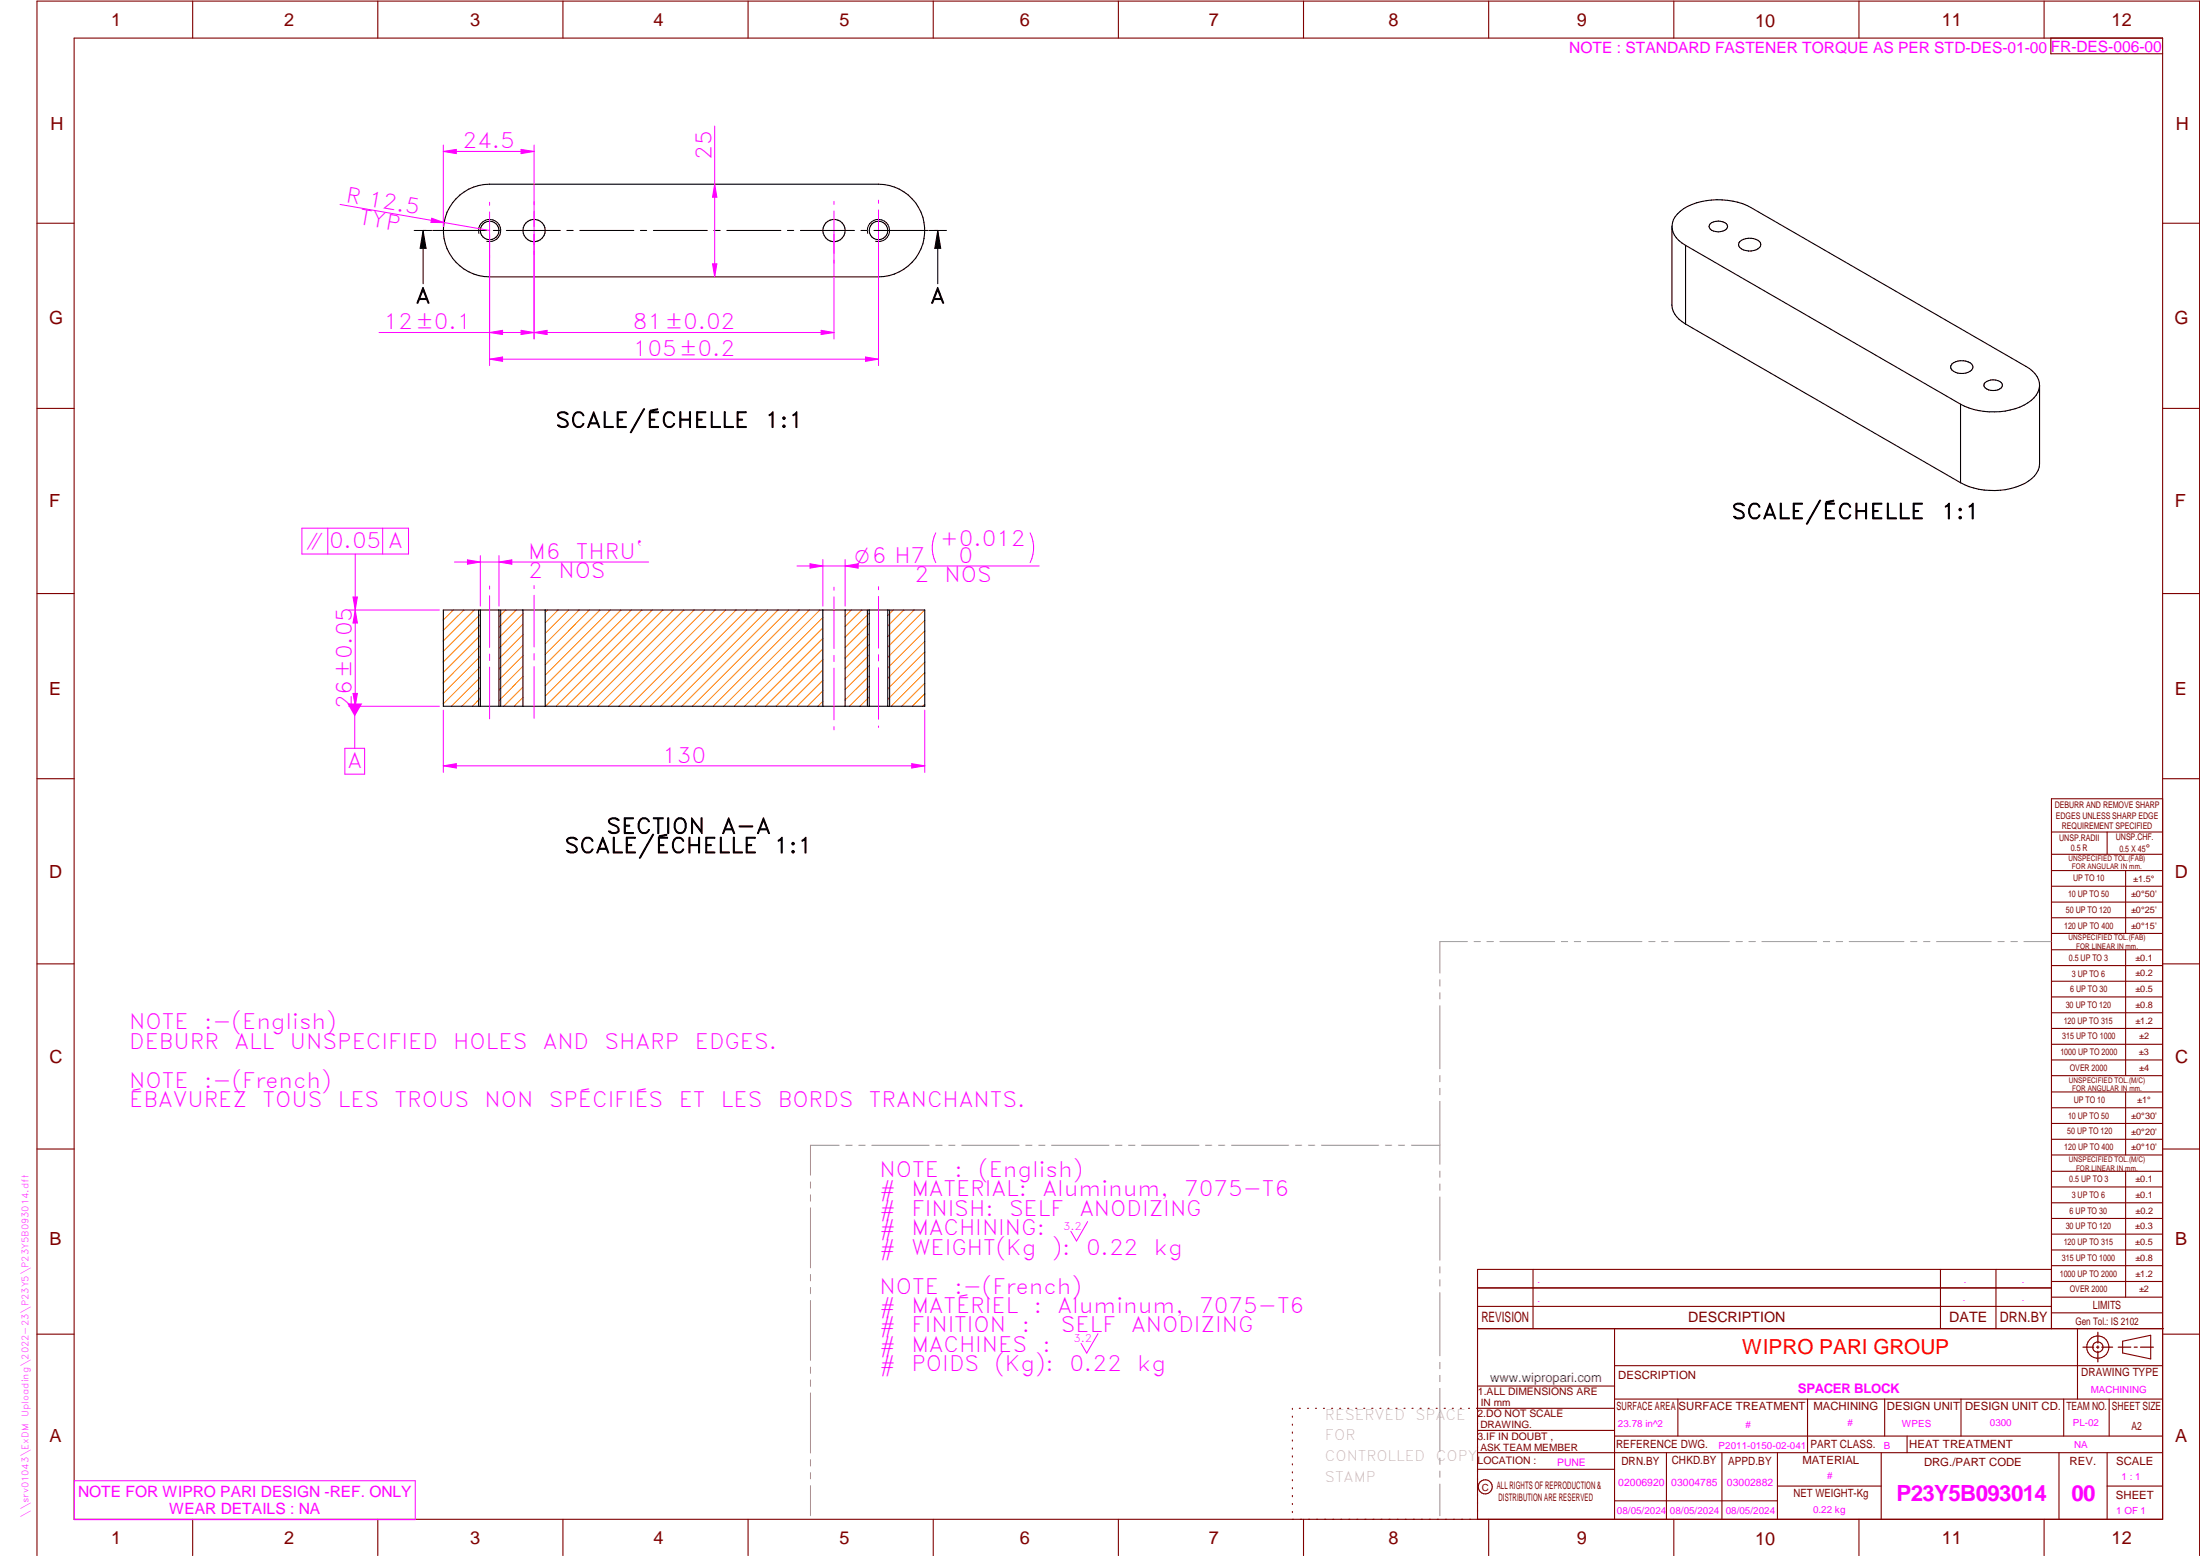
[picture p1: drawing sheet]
<svg xmlns="http://www.w3.org/2000/svg" width="594mm" height="420mm" viewBox="0 0 594 420" stroke-linecap="round" stroke-linejoin="round" font-family="sans-serif">
<g fill="none" stroke="#800000" stroke-width=".3">
<path d="M20 10.3h564v400h-564zM52 .3v10M102 .3v10M152 .3v10M202 .3v10M252 .3v10M302 .3v10M352 .3v10M402 .3v10M452 .3v10M502 .3v10M552 .3v10"/>
<path d="M553.8 10.3v4.2h30.2M10 60.3h10M584 60.3h10M10 110.3h10M584 110.3h10M10 160.3h10M584 160.3h10M10 210.3h10M584 215.7h-30v143.1M584 210.3h10M554 224.7h30M554 230.7h30"/>
<path d="M554 235.1h30M554 239.3h30M569 224.7v6M574 235.1v17M554 243.6h30M554 247.8h30M554 252.1h30M554 256.5h30M574 256.5v33.9M10 260.3h10M554 260.7h30M554 265h30"/>
<path d="M554 269.2h30M554 273.5h30M554 277.7h30M584 260.3h10M554 282h30M554 286.2h30M554 290.4h30M554 294.9h30M554 299.1h30M574 294.9v17M10 310.3h10M554 303.4h30"/>
<path d="M554 307.6h30M554 311.9h30M554 316.3h30M574 316.3v34M584 310.3h10M554 320.5h30M554 324.8h30M554 329h30M554 333.2h30M554 337.5h30M399 358.8h185.2M399 352.8h155"/>
<path d="M399 347.8h155M414 342.8v16M436 358.8v51.5M524 342.8v16M539 342.8v16M554 341.8h30M554 346h30M554 350.3h30M554 354.5h30M554 342.8h-155v67.5M561 358.8v19M10 360.3h10"/>
<path d="M399 374.3h37M436 377.8h148M453.1 377.8v10M488.1 377.8v14.5M508.9 377.8v10M529.5 377.8v10M557.3 377.8v10M569.5 377.8v10M573.2 362.2l7.6-1.6v6.3l-7.6-1.6zM584 368.8h-148M584 360.3h10M349 380.3v.3"/>
<path d="M349 382.4v.3M349 384.6v.3M349 386.7v.3M349 388.8v.3M349 391v.3M349 393.1v.3M349 395.3v.3M349 397.4v.3M349 399.5v.3M350.9 380.3h.2M353.1 380.3h.2M355.2 380.3h.3"/>
<path d="M357.4 380.3h.3M359.6 380.3h.3M361.7 380.3h.3M363.9 380.3h.3M366.1 380.3h.3M368.3 380.3h.2M370.4 380.3h.3M372.6 380.3h.3M374.8 380.3h.3M376.9 380.3h.4M379.1 380.3h.3M381.3 380.3h.3"/>
<path d="M383.4 380.3h.4M385.6 380.3h.3M387.8 380.3h.3M390 380.3h.3M392.2 380.3h.3M394.3 380.3h.3M396.5 380.3h.3M398.7 380.3h37.3M399 396.7h37M399 392.3h185M399 386.2h37M436 387.8h148"/>
<path d="M450 392.3v18M465 392.3v18M480 392.3v18M508 392.3v18M515 387.8v4.5M556 392.3v18M569 392.3v18M52 410.3v9.7M102 410.3v9.7M152 410.3v9.7M202 410.3v9.7M252 410.3v9.7"/>
<path d="M302 410.3v9.7M349 401.7v.3M349 403.8v.4M349 406v.3M349 408.1v.3M352 410.3v9.7M402 410.3v9.7M436 405.3h44M452 410.3v9.7M480 401.3h28M502 410.3v9.7M552 410.3v9.7"/>
<path d="M569 401.3h15M10 420v-419.7h584v419.7"/>
<circle cx="566.5" cy="363.7" r="1.39"/>
<circle cx="566.5" cy="363.8" r="3"/>
<circle cx="401.1" cy="401.5" r="1.9"/>
</g>
<g fill="none" stroke="#f0f" stroke-width=".27">
<path d="M132.2 54.6v.9M132.2 57.2v9.8M144.2 54.4v.9M144.2 57.1v9M225.2 54.4v.8M225.2 57v11.4M237.2 54.1v.8M237.2 56.7v11.6M114.3 62.2h.8M116.9 62.2h14.5M132.2 68.7v.9M133.2 62.2h1.7"/>
<path d="M136.7 62.2h14.6M144.2 67.9v.8M153.1 62.2h1.7M156.6 62.2h14.5M172.9 62.2h1.7M176.4 62.2h14.6M192.8 62.2h1.7M196.3 62.2h14.6M212.6 62.2h1.7M216.1 62.2h14.6M225.2 70.2v.9M232.5 62.2h1.7"/>
<path d="M236 62.2h14.6M237.2 70.1v.9M252.3 62.2h.9M132.2 158.2v.9M144.2 158.1v.9M225.2 158.5v.9M237.2 158.4v.9M94.2 164.7h24.5M95.9 164.7l.6 3.5h-1.2zM132.2 160.9v13.9M132.2 176.6v1.8M144.2 160.7v14"/>
<path d="M144.2 176.5v1.7M225.2 161.2v13.9M225.2 177v1.6M237.2 161v14M237.2 176.8v1.7M94.2 190.7h24.5M132.2 180.1v14M144.2 180v14M225.2 180.4v14M225.2 196.2v.9M237.2 180.3v13.9M237.2 196v.4"/>
<path d="M293.7 329.9l-3 5.2-1.5-2.6M296.5 360.1l-3.1 5.3-1.5-2.6M20.1 399.8h92v10.5h-92z"/>
</g>
<g fill="none" stroke="#949494" stroke-width=".27">
<path d="M396.2 254.3h-7.4v8.5M398.1 254.3h1.6M401.5 254.3h1.8M405 254.3h14.8M421.6 254.3h1.7M425.1 254.3h1.7M428.6 254.3h14.8M445.2 254.3h1.7M448.7 254.3h1.7M452.2 254.3h14.8M468.8 254.3h1.7M472.3 254.3h1.7"/>
<path d="M475.8 254.3h14.8M492.4 254.3h1.7M495.8 254.3h1.8M499.4 254.3h14.7M516 254.3h1.6M519.4 254.3h1.8M522.9 254.3h14.8M539.5 254.3h1.7M543 254.3h1.7M546.5 254.3h7.4M388.8 264.5v1.8M388.8 268.1v1.6"/>
<path d="M388.8 271.6v17M388.8 290.4v1.7M388.8 293.9v1.7M388.8 297.4v17M218.9 319.2v1.6M226.6 309.2h-7.7v8.1M228.4 309.2h1.7M231.9 309.2h1.7M235.4 309.2h15.5M252.7 309.2h1.7M256.2 309.2h1.7M259.7 309.2h15.5"/>
<path d="M277 309.2h1.7M280.5 309.2h1.7M284 309.2h15.5M301.2 309.2h1.8M304.8 309.2h1.7M308.3 309.2h15.5M325.5 309.2h1.7M329.1 309.2h1.6M332.6 309.2h15.4M349.8 309.2h1.7M353.3 309.2h1.7M356.8 309.2h15.5"/>
<path d="M374.1 309.2h1.7M377.6 309.2h1.7M381.1 309.2h7.7M388.8 316.2v1.7M388.8 319.7v1.7M218.9 322.6v1.8M218.9 326.1v16.2M388.8 323.2v17.1M218.9 344.1v1.8M218.9 347.6v1.7M218.9 351.2v16.1M388.8 342.1v1.6"/>
<path d="M388.8 345.6v1.7M388.8 349v17.1M218.9 369.1v1.7M218.9 372.6v1.8M218.9 376.1v16.2M388.8 367.9v1.7M388.8 371.4v1.7M388.8 374.9v17M218.9 394.1v1.8M218.9 397.6v1.7M388.8 393.7v1.7M388.8 397.2v1.7"/>
<path d="M218.9 401.2v8.1M388.8 400.7v8.6"/>
</g>
<path d="M566.5 359.7v3M562.5 363.8h2.9M566.1 363.8h.7M566.5 363.4v.7M566.5 364.9v2.8M567.6 363.8h2.9M572 363.8h3.4M576.3 363.8h.8M578 363.8h3.5" fill="none" stroke="#800000" stroke-width=".34"/>
<g fill="none" stroke="#000" stroke-width=".3">
<path d="M123.1 53.7a12.2 12.2 0 0 1 9.1-4h105a12.5 12.5 0 0 1 12.5 12.6 12.5 12.5 0 0 1-12.5 12.5h-105a12.5 12.5 0 0 1-11.5-7.6 12.5 12.5 0 0 1 2.4-13.5zM451.5 61.2v21.2a6.3 6.3 0 0 0 3.7 5.1M455.2 66.3a5.5 5.5 0 0 1-3.3-7 11.2 11.2 0 0 1 8.8-5.1 19.8 19.8 0 0 1 12.1 1.8l74.3 42.9a5.7 5.7 0 0 1 3.5 6.2 8.9 8.9 0 0 1-6.4 5.3 19.9 19.9 0 0 1-14.8-1.3M455.2 66.3l74.2 42.8M455.2 66.3v21.2M461.8 60.4a3.4 3.4 0 0 1 4.6 .4 1.53 1.53 0 0 1-1.8 1.7l-.6 .1a2.18 2.18 0 0 1-2.5-1.4zM469.8 65.2a4.1 4.1 0 0 1 5.6 .4 1.76 1.76 0 0 1-1.9 2 3.9 3.9 0 0 1-3.9-1.1v-.9zM455.2 87.5l74.2 42.8M527.1 98.3a4.1 4.1 0 0 1 5.6 .4 1.8 1.8 0 0 1-1.9 2.1h-.7a2.99 2.99 0 0 1-3.4-1.7zM529.4 109.1v21.2M536.1 103.3a3.4 3.4 0 0 1 4.5 .3 1.51 1.51 0 0 1-1.7 1.8 2.63 2.63 0 0 1-3.2-1.4zM550.7 104v21.3a6.4 6.4 0 0 1-4 5.3 19.6 19.6 0 0 1-17.3-.3"/>
<path d="M119.7 164.7h130v26h-130zM129.7 164.7v26M134.7 164.7v26M141.2 164.7v26M147.2 164.7v26M222.2 164.7v26M228.2 164.7v26M234.7 164.7v26M239.7 164.7v26"/>
<circle cx="132.2" cy="62.2" r="2.5"/>
<circle cx="144.2" cy="62.3" r="3"/>
<circle cx="225.2" cy="62.2" r="3"/>
<circle cx="237.2" cy="62.2" r="2.5"/>
</g>
<g fill="none" stroke="#000" stroke-width=".27">
<path d="M111.8 62.2h4.8M114.3 62.2l.8 4.9h-1.7zM114.3 62.2v14.4M116.9 62.2h14.5M129.3 63a3 3 0 0 1 2.7-3.8 3 3 0 0 1 3.2 3.3 3 3 0 0 1-3.8 2.7M133.2 62.2h1.7M136.7 62.2h14.6M153.1 62.2h1.7M156.6 62.2h14.5M172.9 62.2h1.7M176.4 62.2h14.6M192.8 62.2h1.7"/>
<path d="M196.3 62.2h14.6M212.6 62.2h1.7M216.1 62.2h14.6M232.5 62.2h1.7M234.3 63a3 3 0 0 1 2.6-3.8 3 3 0 0 1 3.3 3.3 3 3 0 0 1-3.8 2.7M236 62.2h14.6M250.8 62.2h4.8M253.2 62.2l.8 4.9h-1.6zM253.2 62.2v14.4M129.2 164.7v26M135.2 164.7v26M234.2 164.7v26"/>
<path d="M240.2 164.7v26"/>
</g>
<path d="M114.3 62.2l.8 4.9h-1.7zM253.2 62.2l.8 4.9h-1.6z" fill="#000"/>
<g fill="none" stroke="#ff8000" stroke-width=".27">
<path d="M122.4 164.7l-2.7 2.7M125.3 164.7l-5.6 5.5M128.1 164.7l-8.4 8.4M129.7 171.6l-10 10M129.7 174.4l-10 10M129.7 165.9l-10 10M129.7 168.7l-10 10M129.7 177.2l-10 10M136.6 164.7l-1.9 1.8M139.4 164.7l-4.7 4.7M141.2 174.2l-6.5 6.5M141.2 177l-6.5 6.5"/>
<path d="M141.2 179.9l-6.5 6.5M141.2 165.7l-6.5 6.5M141.2 168.5l-6.5 6.5M141.2 171.4l-6.5 6.5M147.9 164.7l-.7 .7M150.7 164.7l-3.5 3.5M153.5 164.7l-6.3 6.3M156.4 164.7l-9.2 9.2M159.2 164.7l-12 12M162 164.7l-14.8 14.8M164.8 164.7l-17.6 17.6M167.7 164.7l-20.5 20.5"/>
<path d="M170.5 164.7l-23.3 23.3M173.3 164.7l-26 26M176.1 164.7l-26 26M179 164.7l-26 26M181.8 164.7l-26 26M184.7 164.7l-26.1 26M187.4 164.7l-25.9 26M190.3 164.7l-26 26M193.1 164.7l-26 26M196 164.7l-26 26M198.8 164.7l-26 26M201.6 164.7l-26 26"/>
<path d="M204.4 164.7l-26 26M207.3 164.7l-26 26M210.1 164.7l-26 26M212.9 164.7l-26 26M215.8 164.7l-26.1 26M218.6 164.7l-26 26M221.4 164.7l-26 26M222.2 178.1l-12.7 12.6M222.2 175.2l-15.5 15.5M222.2 172.4l-18.3 18.3M222.2 169.5l-21.1 21.2M222.2 166.8l-24 23.9"/>
<path d="M229.9 164.7l-1.7 1.7M232.7 164.7l-4.5 4.5M234.7 165.6l-6.5 6.4M234.7 168.4l-6.5 6.5M234.7 171.2l-6.5 6.5M234.7 174l-6.5 6.6M234.7 176.9l-6.5 6.4M234.7 179.7l-6.5 6.5M241.2 164.7l-1.5 1.5M244 164.7l-4.3 4.3M246.8 164.7l-7.1 7.2M249.7 164.7l-10 10"/>
<path d="M249.7 170.3l-10 10M249.7 173.2l-10 10M249.7 167.5l-10 10M249.7 176l-10 10M249.7 178.8l-10 10M129.7 182.9l-7.8 7.8M129.7 180l-10 10M129.7 185.7l-5 5M129.7 188.5l-2.2 2.2M141.2 182.7l-6.5 6.5M141.2 185.5l-5.2 5.2M141.2 188.3l-2.4 2.4"/>
<path d="M222.2 189.4l-1.4 1.3M222.2 186.5l-4.1 4.2M222.2 183.7l-7 7M222.2 180.9l-9.8 9.8M234.7 188.2l-2.5 2.5M234.7 185.3l-5.3 5.4M234.7 182.5l-6.5 6.5M249.7 187.3l-3.4 3.4M249.7 184.5l-6.2 6.2M249.7 181.7l-9 9M249.7 190.2l-.6 .5"/>
</g>
<path d="M95.9 164.7l.6 3.5h-1.2z" fill="#f0f"/>
<path d="M95.3 187.2h1.2l-.6 3.5z" fill="none" stroke="#f0f" stroke-width=".27"/>
<path d="M95.3 187.2h1.2l-.6 3.5z" fill="#f0f"/>
<path d="M91.8 55.2l40.4 7M116.6 58.9l3.3 1.2h-3.5zM95.9 164.7v26" fill="none" stroke="#f0f" stroke-width=".27"/>
<path d="M116.6 58.9l3.3 1.2h-3.5z" fill="#f0f"/>
<path d="M119.7 191.8v16.8M249.7 191.8v16.8M119.7 206.8l3.5-.6v1.2z" fill="none" stroke="#f0f" stroke-width=".27"/>
<path d="M119.7 206.8l3.5-.6v1.2z" fill="#f0f"/>
<path d="M246.2 206.2l3.5 .6-3.5 .6z" fill="none" stroke="#f0f" stroke-width=".27"/>
<path d="M246.2 206.2l3.5 .6-3.5 .6z" fill="#f0f"/>
<path d="M132.2 63.3v35.4M237.2 63.3v35.4M132.2 97l3.5-.6v1.2zM119.7 206.8h130" fill="none" stroke="#f0f" stroke-width=".27"/>
<path d="M132.2 97l3.5-.6v1.2z" fill="#f0f"/>
<path d="M233.7 96.4l3.5 .6-3.5 .6z" fill="none" stroke="#f0f" stroke-width=".27"/>
<path d="M233.7 96.4l3.5 .6-3.5 .6z" fill="#f0f"/>
<path d="M144.2 63.3v28.2M225.2 63.3v28.2M132.2 97h105M144.2 89.8l3.5-.6v1.1z" fill="none" stroke="#f0f" stroke-width=".27"/>
<path d="M144.2 89.8l3.5-.6v1.1z" fill="#f0f"/>
<path d="M221.7 89.2l3.5 .6-3.5 .5z" fill="none" stroke="#f0f" stroke-width=".27"/>
<path d="M221.7 89.2l3.5 .6-3.5 .5z" fill="#f0f"/>
<path d="M192.4 71.2h1.2l-.6 3.6zM144.2 89.8h81" fill="none" stroke="#f0f" stroke-width=".27"/>
<path d="M192.4 71.2h1.2l-.6 3.6z" fill="#f0f"/>
<path d="M193 49.7l.6 3.6h-1.2z" fill="none" stroke="#f0f" stroke-width=".27"/>
<path d="M193 49.7l.6 3.6h-1.2z" fill="#f0f"/>
<path d="M193 34v40.8M126.2 151.2l3.5 .6-3.5 .6zM129.7 150v13.7M134.7 150v13.7" fill="none" stroke="#f0f" stroke-width=".27"/>
<path d="M126.2 151.2l3.5 .6-3.5 .6z" fill="#f0f"/>
<path d="M134.7 151.8l3.5-.6v1.2z" fill="none" stroke="#f0f" stroke-width=".27"/>
<path d="M134.7 151.8l3.5-.6v1.2z" fill="#f0f"/>
<path d="M122.7 151.8h52.5M218.7 152.2l3.5 .6-3.5 .6zM222.2 151.1v12.6M228.2 151.1v12.6M252.7 143.9a9 9 0 0 0 0 8M278.2 143.9a9 9 0 0 1 0 8" fill="none" stroke="#f0f" stroke-width=".27"/>
<path d="M218.7 152.2l3.5 .6-3.5 .6z" fill="#f0f"/>
<path d="M228.2 152.8l3.5-.6v1.2z" fill="none" stroke="#f0f" stroke-width=".27"/>
<path d="M228.2 152.8l3.5-.6v1.2z" fill="#f0f"/>
<path d="M119.7 39.2v22M144.2 39.2v22M119.7 40.9l3.5-.6v1.2zM215.2 152.8h65.4" fill="none" stroke="#f0f" stroke-width=".27"/>
<path d="M119.7 40.9l3.5-.6v1.2z" fill="#f0f"/>
<path d="M140.7 40.3l3.5 .6-3.5 .6z" fill="none" stroke="#f0f" stroke-width=".27"/>
<path d="M140.7 40.3l3.5 .6-3.5 .6z" fill="#f0f"/>
<path d="M119.7 40.9h24.5M132.2 63.3v28.2M144.2 63.3v28.2M140.7 89.2l3.5 .6-3.5 .5z" fill="none" stroke="#f0f" stroke-width=".27"/>
<path d="M140.7 89.2l3.5 .6-3.5 .5z" fill="#f0f"/>
<path d="M132.2 89.8l3.5-.6v1.1z" fill="none" stroke="#f0f" stroke-width=".27"/>
<path d="M132.2 89.8l3.5-.6v1.1z" fill="#f0f"/>
<path d="M102.4 89.8h41.8M95.8 189.9v12.2" fill="none" stroke="#f0f" stroke-width=".27"/>
<path d="M93.8 189.9h4l-2 3.6z" fill="#f0f"/>
<path d="M95.9 149.6v15.1M93.1 202.1h5.4v6.9h-5.4z" fill="none" stroke="#f0f" stroke-width=".27"/>
<path d="M95.3 161.2h1.2l-.6 3.5z" fill="#f0f"/>
<path d="M81.5 142.6h28.8v7h-28.8zM88.5 142.6v7M103.3 142.6v7M95.3 161.2h1.2l-.6 3.5z" fill="none" stroke="#f0f" stroke-width=".27"/>
<g font-size="6" fill="#f0f">
<text x="512.1" y="405.2">P23Y5B093014</text>
<text x="559.4" y="405.2">00</text>
</g>
<g font-size="5.7" fill="#f0f">
<text x="124.9" y="40">24.5</text>
<text x="192.1" y="43.2" transform="rotate(-90 192.1 43.2)">25</text>
<text x="93.2" y="54.6" transform="rotate(10 93.2 54.6)">R 12.5</text>
<text x="96.7" y="60.5" transform="rotate(10 96.7 60.5)">TYP</text>
<text x="103.6" y="88.9">12±0.1</text>
<text x="170.9" y="88.9">81±0.02</text>
<text x="170.9" y="96.1">105±0.2</text>
<text x="88.9" y="147.9">0.05 A</text>
<text x="253.9" y="147.4">+0.012</text>
<text x="142.7" y="150.9">M6</text>
<text x="155.5" y="150.9">THRU`</text>
<text x="258.9" y="151.9">0</text>
<text x="142.7" y="156.2">2</text>
<text x="150.8" y="156.2">NOS</text>
<text x="247" y="157.2">2</text>
<text x="255.1" y="157.2">NOS</text>
<text x="95" y="191.6" transform="rotate(-90 95 191.6)">26±0.05</text>
<text x="93.8" y="207.3">A</text>
<text x="178.8" y="206">130</text>
<text x="34.9" y="278">NOTE</text>
<text x="55.1" y="278">:-(English)</text>
<text x="34.9" y="283.2">DEBURR</text>
<text x="63.4" y="283.2">ALL</text>
<text x="78.3" y="283.2">UNSPECIFIED</text>
<text x="122.4" y="283.2">HOLES</text>
<text x="146.6" y="283.2">AND</text>
<text x="163.2" y="283.2">SHARP</text>
<text x="187.6" y="283.2">EDGES.</text>
<text x="34.9" y="293.7">NOTE</text>
<text x="55.1" y="293.7">:-(French)</text>
<text x="34.9" y="299">ÉBAVUREZ</text>
<text x="70.9" y="299">TOUS</text>
<text x="91.2" y="299">LES</text>
<text x="106.5" y="299">TROUS</text>
<text x="130.8" y="299">NON</text>
<text x="148.2" y="299">SPÉCIFIÉS</text>
<text x="183.3" y="299">ET</text>
<text x="194.7" y="299">LES</text>
<text x="210" y="299">BORDS</text>
<text x="234.6" y="299">TRANCHANTS.</text>
<text x="237.5" y="317.8">NOTE</text>
<text x="257.7" y="317.8">:</text>
<text x="264.1" y="317.8">(English)</text>
<text x="237.5" y="323">#</text>
<text x="246.1" y="323">MATERIAL:</text>
<text x="281.5" y="323">Aluminum,</text>
<text x="319.8" y="323">7075-T6</text>
<text x="237.5" y="328.3">#</text>
<text x="246.1" y="328.3">FINISH:</text>
<text x="272.5" y="328.3">SELF</text>
<text x="291.5" y="328.3">ANODIZING</text>
<text x="237.5" y="333.5">#</text>
<text x="246.1" y="333.5">MACHINING:</text>
<text x="237.5" y="338.8">#</text>
<text x="246.1" y="338.8">WEIGHT(Kg</text>
<text x="284" y="338.8">):</text>
<text x="293.3" y="338.8">0.22</text>
<text x="311.6" y="338.8">kg</text>
<text x="237.5" y="349.3">NOTE</text>
<text x="257.7" y="349.3">:-(French)</text>
<text x="237.5" y="354.5">#</text>
<text x="237.5" y="359.8">#</text>
<text x="246.1" y="359.8">FINITION</text>
<text x="246.1" y="354.5">MATÉRIEL</text>
<text x="275.9" y="359.8">:</text>
<text x="279.2" y="354.5">:</text>
<text x="285.6" y="354.5">Aluminum,</text>
<text x="286.5" y="359.8">SELF</text>
<text x="305.5" y="359.8">ANODIZING</text>
<text x="323.8" y="354.5">7075-T6</text>
<text x="237.5" y="365">#</text>
<text x="246.1" y="365">MACHINES</text>
<text x="281.5" y="365">:</text>
<text x="237.5" y="370.3">#</text>
<text x="246.1" y="370.3">POIDS</text>
<text x="268.5" y="370.3">(Kg):</text>
<text x="288.8" y="370.3">0.22</text>
<text x="307.1" y="370.3">kg</text>
</g>
<g font-size="5.7">
<text x="112.2" y="81.9">A</text>
<text x="251.2" y="81.9">A</text>
<text x="150" y="115.4">SCALE/ÉCHELLE</text>
<text x="206.5" y="115.4">1:1</text>
<text x="467.6" y="140.1">SCALE/ÉCHELLE</text>
<text x="524.1" y="140.1">1:1</text>
<text x="163.7" y="225.1">SECTION</text>
<text x="194.8" y="225.1">A-A</text>
<text x="152.4" y="230.3">SCALE/ÉCHELLE</text>
<text x="209" y="230.3">1:1</text>
</g>
<text font-size="5.6" fill="#f00" x="470.5" y="365.5">WIPRO PARI GROUP</text>
<g font-size="5.4" fill="#f0f">
<text x="82.8" y="147.9">i</text>
<text x="230.8" y="151.9">O6 H7</text>
</g>
<g font-size="4.9" fill="#800000">
<text x="30" y="6.9">1</text>
<text x="76.7" y="6.9">2</text>
<text x="127" y="6.9">3</text>
<text x="176.5" y="6.9">4</text>
<text x="226.7" y="6.9">5</text>
<text x="275.4" y="6.9">6</text>
<text x="326.4" y="6.9">7</text>
<text x="375" y="6.9">8</text>
<text x="425.8" y="6.9">9</text>
<text x="473.9" y="7.3">10</text>
<text x="524.3" y="6.9">11</text>
<text x="570.2" y="6.9">12</text>
<text x="13.6" y="35.1">H</text>
<text x="587.6" y="35.1">H</text>
<text x="13.2" y="87.5">G</text>
<text x="587.2" y="87.5">G</text>
<text x="13.2" y="137">F</text>
<text x="587.2" y="137">F</text>
<text x="13.2" y="187.6">E</text>
<text x="587.2" y="187.6">E</text>
<text x="13.2" y="237">D</text>
<text x="587.2" y="237">D</text>
<text x="13.4" y="287.1">C</text>
<text x="587.4" y="287.1">C</text>
<text x="13.4" y="336.2">B</text>
<text x="587.4" y="336.2">B</text>
<text x="13.4" y="389.3">A</text>
<text x="587.4" y="389.3">A</text>
<text x="30" y="416.9">1</text>
<text x="76.7" y="416.9">2</text>
<text x="127" y="416.9">3</text>
<text x="176.5" y="416.9">4</text>
<text x="226.7" y="416.9">5</text>
<text x="275.4" y="416.9">6</text>
<text x="326.4" y="416.9">7</text>
<text x="375" y="416.9">8</text>
<text x="425.8" y="416.9">9</text>
<text x="473.9" y="417.3">10</text>
<text x="524.3" y="416.9">11</text>
<text x="570.2" y="416.9">12</text>
</g>
<g font-size="4.2" fill="#f0f">
<text x="423.7" y="14.3">NOTE : STANDARD FASTENER TORQUE AS PER STD-DES-01-00</text>
<text x="553.8" y="14">FR-DES-006-00</text>
<text x="21.1" y="404.3">NOTE FOR WIPRO PARI DESIGN -REF. ONLY</text>
<text x="45.7" y="408.8">WEAR DETAILS : NA</text>
</g>
<g font-size="3.9" fill="#800000">
<text x="400" y="357.1">REVISION</text>
<text x="455.9" y="357.1">DESCRIPTION</text>
<text x="526.4" y="357.1">DATE</text>
<text x="540" y="357.1">DRN.BY</text>
</g>
<g font-size="3.9" fill="#c0c0c0">
<text x="357.8" y="383.3">RESERVED</text>
<text x="382.3" y="383.3">SPACE</text>
<text x="357.8" y="388.9">FOR</text>
<text x="357.8" y="394.5">CONTROLLED</text>
<text x="387.8" y="394.5">COPY</text>
<text x="357.8" y="400">STAMP</text>
</g>
<text font-size="3.6" fill="#f0f" x="485.5" y="376.1">SPACER BLOCK</text>
<text font-size="3.5" fill="#00f" x="402.4" y="373.3">www.wipropari.com</text>
<g font-size="3.1" fill="#800000">
<text x="565.1" y="353.5">LIMITS</text>
<text x="562" y="371.7">DRAWING TYPE</text>
<text x="437" y="372.3">DESCRIPTION</text>
<text x="436.5" y="380.8">SURFACE AREA</text>
<text x="453.3" y="380.8">SURFACE TREATMENT</text>
<text x="489.7" y="380.8">MACHINING</text>
<text x="509.5" y="380.8">DESIGN UNIT</text>
<text x="530.6" y="380.8">DESIGN UNIT CD.</text>
<text x="558" y="380.6">TEAM NO.</text>
<text x="570.3" y="380.7">SHEET SIZE</text>
<text x="575.6" y="386.1">A2</text>
<text x="436.4" y="391.1">REFERENCE DWG.</text>
<text x="437.8" y="395.5">DRN.BY</text>
<text x="451.4" y="395.4">CHKD.BY</text>
<text x="466.6" y="395.5">APPD.BY</text>
<text x="486.7" y="395.4">MATERIAL</text>
<text x="488.9" y="390.9">PART CLASS.</text>
<text x="515.6" y="390.9">HEAT TREATMENT</text>
<text x="519.6" y="395.9">DRG./PART CODE</text>
<text x="558.9" y="395.5">REV.</text>
<text x="571.4" y="395.6">SCALE</text>
<text x="484.3" y="404.2">NET WEIGHT-Kg</text>
<text x="571.4" y="404.7">SHEET</text>
</g>
<text font-size="3" fill="#800000" x="579.5" y="230.1">°</text>
<g font-size="2.8" fill="#f0f">
<text x="287.1" y="332.1">3.2</text>
<text x="289.9" y="362.3">3.2</text>
<text x="420.5" y="396">PUNE</text>
<text x="437" y="401.2">02006920</text>
<text x="451.3" y="401.2">03004785</text>
<text x="466.3" y="401.2">03002882</text>
</g>
<g font-size="2.8" fill="#800000">
<text x="560.4" y="357.7">Gen Tol.: IS 2102</text>
<text x="399.1" y="376.6">1.ALL DIMENSIONS ARE</text>
<text x="399" y="382.7">2.DO NOT SCALE</text>
<text x="399" y="388.7">3.IF IN DOUBT ,</text>
<text x="399" y="395.4">LOCATION :</text>
<text x="404.2" y="402">ALL RIGHTS OF REPRODUCTION &amp;</text>
<text x="404.7" y="405.4">DISTRIBUTION ARE RESERVED</text>
</g>
<g font-size="2.7" fill="#f0f">
<text x="564.6" y="376.2">MACHINING</text>
<text x="436.9" y="385.4">23.78 in^2</text>
<text x="471.4" y="385.5">#</text>
<text x="498.9" y="385">#</text>
<text x="513.6" y="385.3">WPES</text>
<text x="537.3" y="385.1">0300</text>
<text x="559.7" y="385.1">PL-02</text>
<text x="464.1" y="391.2">P2011-0150-02-041</text>
<text x="508.7" y="391.2">B</text>
<text x="560.1" y="391.1">NA</text>
<text x="493.4" y="399.5">#</text>
<text x="572.8" y="399.7">1 : 1</text>
<text x="436.6" y="408.7">08/05/2024</text>
<text x="450.9" y="408.8">08/05/2024</text>
<text x="466" y="408.9">08/05/2024</text>
<text x="489.6" y="408.5">0.22 kg</text>
<text x="571.4" y="408.7">1 OF 1</text>
</g>
<g font-size="2.7" fill="#800000">
<text x="399.9" y="379.7">IN mm</text>
<text x="399.7" y="385.7">DRAWING.</text>
<text x="399.7" y="391.8">ASK TEAM MEMBER</text>
<text x="400.1" y="402.5">C</text>
</g>
<g font-size="2.5" fill="#800000">
<text x="554.9" y="218.3">DEBURR AND REMOVE SHARP</text>
<text x="555.2" y="221">EDGES UNLESS SHARP EDGE</text>
<text x="556.1" y="227.1">UNSP.RADII</text>
<text x="556.8" y="223.8">REQUIREMENT SPECIFIED</text>
<text x="571.4" y="226.9">UNSP.CHF.</text>
<text x="559.2" y="229.9">0.5 R</text>
<text x="572.3" y="230.1">0.5 X 45</text>
<text x="559.8" y="238">UP TO 10</text>
<text x="576.1" y="238.1">±1.5°</text>
<text x="558.5" y="242.2">10 UP TO 50</text>
<text x="575.5" y="242.3">±0°50'</text>
<text x="557.4" y="250.7">120 UP TO 400</text>
<text x="557.9" y="246.5">50 UP TO 120</text>
<text x="575.5" y="250.7">±0°15'</text>
<text x="575.5" y="246.5">±0°25'</text>
<text x="558.7" y="259.4">0.5 UP TO 3</text>
<text x="559.5" y="263.7">3 UP TO 6</text>
<text x="576.6" y="263.6">±0.2</text>
<text x="576.6" y="259.4">±0.1</text>
<text x="559" y="267.9">6 UP TO 30</text>
<text x="576.6" y="267.9">±0.5</text>
<text x="557.8" y="272.2">30 UP TO 120</text>
<text x="576.6" y="272.2">±0.8</text>
<text x="556.9" y="280.7">315 UP TO 1000</text>
<text x="557.3" y="276.4">120 UP TO 315</text>
<text x="576.6" y="276.4">±1.2</text>
<text x="577.7" y="280.7">±2</text>
<text x="556.4" y="284.9">1000 UP TO 2000</text>
<text x="577.6" y="284.9">±3</text>
<text x="558.9" y="289.2">OVER 2000</text>
<text x="577.7" y="289.3">±4</text>
<text x="560" y="297.9">UP TO 10</text>
<text x="577.1" y="297.9">±1°</text>
<text x="558.5" y="302.1">10 UP TO 50</text>
<text x="575.5" y="302.1">±0°30'</text>
<text x="557.4" y="310.6">120 UP TO 400</text>
<text x="558.2" y="306.3">50 UP TO 120</text>
<text x="575.5" y="310.6">±0°10'</text>
<text x="575.5" y="306.4">±0°20'</text>
<text x="558.8" y="319.2">0.5 UP TO 3</text>
<text x="559.4" y="323.4">3 UP TO 6</text>
<text x="576.6" y="319.2">±0.1</text>
<text x="576.6" y="323.5">±0.1</text>
<text x="558.9" y="327.7">6 UP TO 30</text>
<text x="576.7" y="327.7">±0.2</text>
<text x="557.8" y="332">30 UP TO 120</text>
<text x="576.6" y="332">±0.3</text>
<text x="556.8" y="340.5">315 UP TO 1000</text>
<text x="557.3" y="336.3">120 UP TO 315</text>
<text x="576.6" y="336.3">±0.5</text>
<text x="576.6" y="340.5">±0.8</text>
<text x="556.2" y="344.7">1000 UP TO 2000</text>
<text x="576.6" y="344.7">±1.2</text>
<text x="558.9" y="349">OVER 2000</text>
<text x="577.6" y="349">±2</text>
</g>
<g font-size="2.5" fill="#f0f">
<text x="415.2" y="346.4">.</text>
<text x="530.3" y="346.5">.</text>
<text x="545.9" y="346.4">.</text>
<text x="415.2" y="351.5">.</text>
<text x="530" y="351.3">.</text>
<text x="545.9" y="351.4">.</text>
</g>
<g font-size="2.4" fill="#f0f">
<text x="7.7" y="382.7" transform="rotate(-90 7.7 382.7)">Uploading\2022-23\P23Y5\P23Y5B093014.dft</text>
<text x="7.7" y="409.8" transform="rotate(-90 7.7 409.8)">\\srv01043\ExDM</text>
</g>
<g font-size="2.1" fill="#800000">
<text x="558.5" y="232.4">UNSPECIFIED TOL.(FAB)</text>
<text x="559.5" y="234.7">FOR ANGULAR IN mm.</text>
<text x="558.6" y="253.9">UNSPECIFIED TOL.(FAB)</text>
<text x="560.7" y="256.3">FOR LINEAR IN mm.</text>
<text x="558.7" y="292.3">UNSPECIFIED TOL.(M/C)</text>
<text x="559.6" y="294.7">FOR ANGULAR IN mm.</text>
<text x="558.7" y="313.7">UNSPECIFIED TOL.(M/C)</text>
<text x="560.6" y="316.1">FOR LINEAR IN mm.</text>
</g>
</svg>
